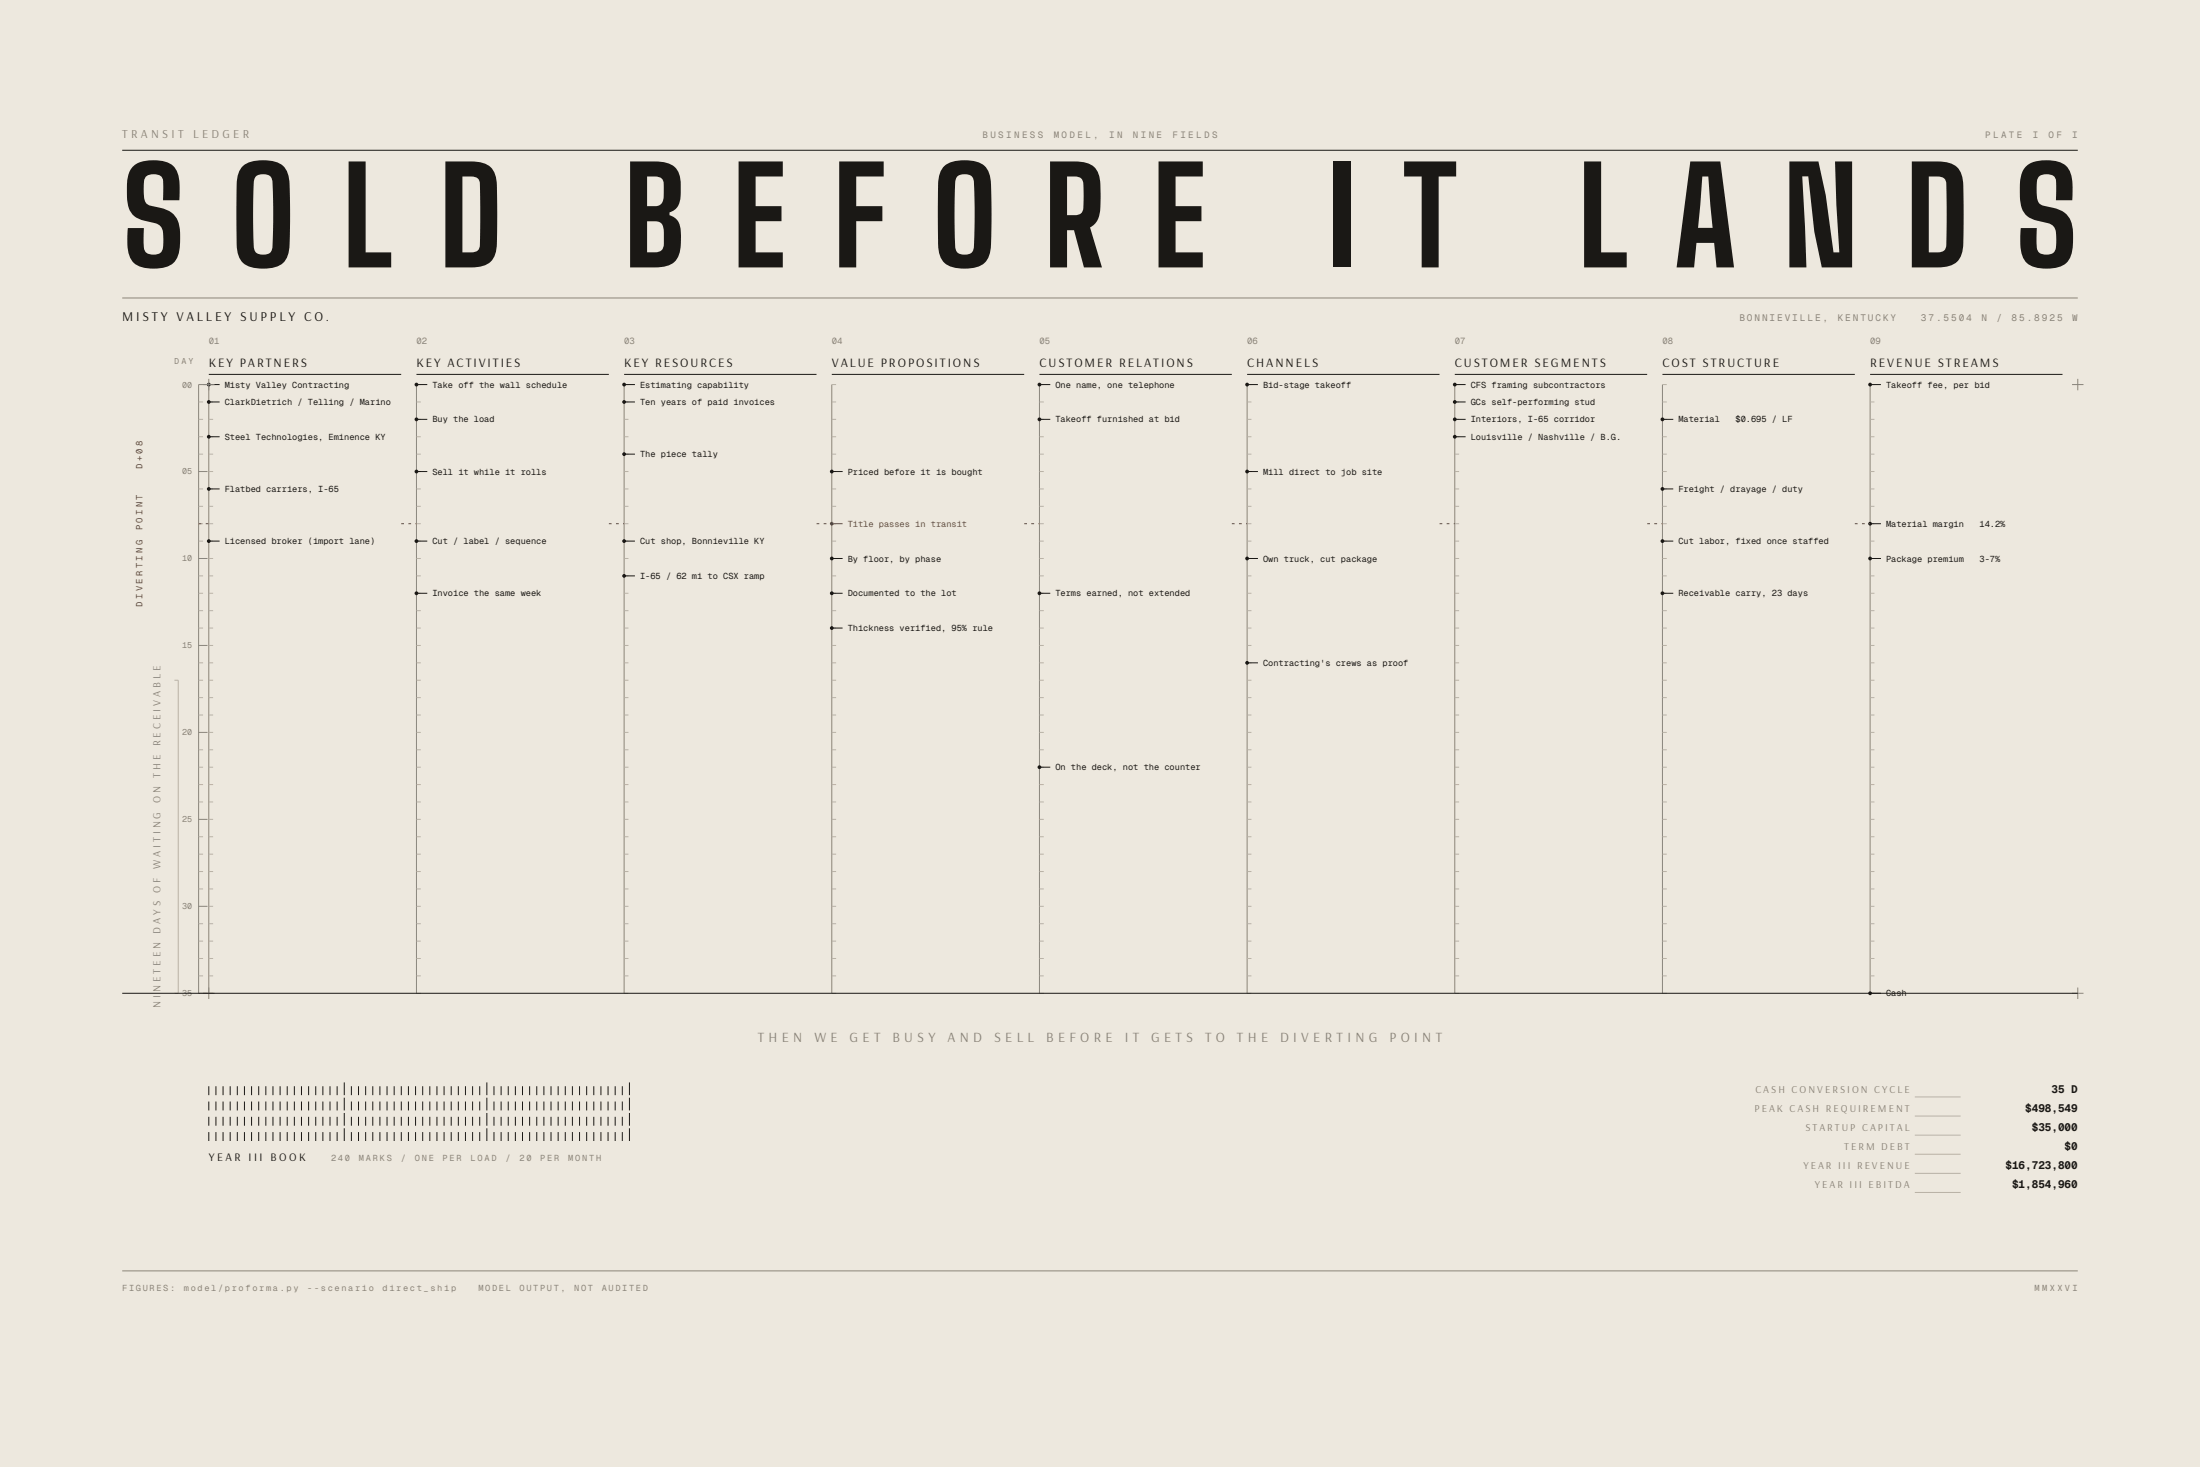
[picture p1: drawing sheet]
<svg xmlns="http://www.w3.org/2000/svg" width="610mm" height="406mm" viewBox="0 0 610 406" stroke-linecap="round" stroke-linejoin="round" font-family="sans-serif">
<path d="M0 0h609.6v406.4h-609.6z" fill-rule="evenodd" fill="#ede8de"/>
<path d="M33.9 41.6h541.8M57.9 103.7h53.3M57.9 106.5h3" fill="none" stroke="#1a1815" stroke-width=".28"/>
<path d="M33.9 82.6h541.8M57.5 106.5h-2.5v168.7h2.5M57.9 106.5v168.7M55 130.6h2.5M55 154.7h2.5M55 178.8h2.5M55 202.9h2.5M55 227h2.5M55 251.1h2.5" fill="none" stroke="#8c8578" stroke-width=".28"/>
<g fill="none" stroke="#b9b2a4" stroke-width=".28">
<path d="M55 111.4h1.3M55 116.2h1.3M57.9 111.4h1.2M57.9 116.2h1.2M57.9 106.5h1.2M55 121h1.3M55 125.8h1.3M55 135.4h1.3M57.9 121h1.2M57.9 125.8h1.2M57.9 135.4h1.2M57.9 130.6h1.2"/>
<path d="M55 140.3h1.3M55 145.1h1.3M55 149.9h1.3M55 159.5h1.3M57.9 140.3h1.2M57.9 145.1h1.2M57.9 149.9h1.2M57.9 159.5h1.2M57.9 154.7h1.2M55 164.4h1.3M55 169.2h1.3M55 174h1.3"/>
<path d="M57.9 164.4h1.2M57.9 169.2h1.2M57.9 174h1.2M57.9 178.8h1.2M55 183.6h1.3M55 188.4h1.3M55 193.3h1.3M55 198.1h1.3M57.9 183.6h1.2M57.9 188.4h1.2M57.9 193.3h1.2M57.9 198.1h1.2"/>
<path d="M55 207.7h1.3M55 212.5h1.3M55 217.4h1.3M57.9 207.7h1.2M57.9 212.5h1.2M57.9 217.4h1.2M57.9 202.9h1.2M55 222.2h1.3M55 231.8h1.3M55 236.6h1.3M57.9 222.2h1.2M57.9 231.8h1.2"/>
<path d="M57.9 236.6h1.2M57.9 227h1.2M55 241.4h1.3M55 246.3h1.3M55 255.9h1.3M57.9 241.4h1.2M57.9 246.3h1.2M57.9 255.9h1.2M57.9 251.1h1.2M55 260.7h1.3M55 265.5h1.3M55 270.3h1.3"/>
<path d="M57.9 260.7h1.2M57.9 265.5h1.2M57.9 270.3h1.2M57.9 275.2h1.2"/>
</g>
<circle cx="57.9" cy="106.5" r=".53" fill="#1a1815"/>
<path d="M57.9 111.4h3" fill="none" stroke="#1a1815" stroke-width=".28"/>
<circle cx="57.9" cy="111.4" r=".53" fill="#1a1815"/>
<path d="M57.9 121h3" fill="none" stroke="#1a1815" stroke-width=".28"/>
<circle cx="57.9" cy="121" r=".53" fill="#1a1815"/>
<path d="M57.9 135.4h3" fill="none" stroke="#1a1815" stroke-width=".28"/>
<circle cx="57.9" cy="135.4" r=".53" fill="#1a1815"/>
<path d="M57.9 149.9h3" fill="none" stroke="#1a1815" stroke-width=".28"/>
<circle cx="57.9" cy="149.9" r=".53" fill="#1a1815"/>
<path d="M115.4 106.5v168.7" fill="none" stroke="#8c8578" stroke-width=".28"/>
<g fill="none" stroke="#b9b2a4" stroke-width=".28">
<path d="M115.4 106.5h1.2M115.4 111.4h1.2M115.4 116.2h1.2M115.4 121h1.2M115.4 125.8h1.2M115.4 130.6h1.2M115.4 135.4h1.2M115.4 140.3h1.2M115.4 145.1h1.2M115.4 149.9h1.2M115.4 154.7h1.2M115.4 159.5h1.2"/>
<path d="M115.4 164.4h1.2M115.4 169.2h1.2M115.4 174h1.2M115.4 178.8h1.2M115.4 183.6h1.2M115.4 188.4h1.2M115.4 193.3h1.2M115.4 198.1h1.2M115.4 202.9h1.2M115.4 207.7h1.2M115.4 212.5h1.2M115.4 217.4h1.2"/>
<path d="M115.4 222.2h1.2M115.4 227h1.2M115.4 231.8h1.2M115.4 236.6h1.2M115.4 241.4h1.2M115.4 246.3h1.2M115.4 251.1h1.2M115.4 255.9h1.2M115.4 260.7h1.2M115.4 265.5h1.2M115.4 270.3h1.2M115.4 275.2h1.2"/>
</g>
<path d="M115.4 103.7h53.3M115.4 106.5h3" fill="none" stroke="#1a1815" stroke-width=".28"/>
<circle cx="115.4" cy="106.5" r=".53" fill="#1a1815"/>
<path d="M115.4 116.2h3" fill="none" stroke="#1a1815" stroke-width=".28"/>
<circle cx="115.4" cy="116.2" r=".53" fill="#1a1815"/>
<path d="M115.4 130.6h3" fill="none" stroke="#1a1815" stroke-width=".28"/>
<circle cx="115.4" cy="130.6" r=".53" fill="#1a1815"/>
<path d="M115.4 149.9h3" fill="none" stroke="#1a1815" stroke-width=".28"/>
<circle cx="115.4" cy="149.9" r=".53" fill="#1a1815"/>
<path d="M115.4 164.4h3" fill="none" stroke="#1a1815" stroke-width=".28"/>
<circle cx="115.4" cy="164.4" r=".53" fill="#1a1815"/>
<path d="M172.9 106.5v168.7" fill="none" stroke="#8c8578" stroke-width=".28"/>
<g fill="none" stroke="#b9b2a4" stroke-width=".28">
<path d="M172.9 106.5h1.2M172.9 111.4h1.2M172.9 116.2h1.2M172.9 121h1.2M172.9 125.8h1.2M172.9 130.6h1.2M172.9 135.4h1.2M172.9 140.3h1.2M172.9 145.1h1.2M172.9 149.9h1.2M172.9 154.7h1.2M172.9 159.5h1.2"/>
<path d="M172.9 164.4h1.2M172.9 169.2h1.2M172.9 174h1.2M172.9 178.8h1.2M172.9 183.6h1.2M172.9 188.4h1.2M172.9 193.3h1.2M172.9 198.1h1.2M172.9 202.9h1.2M172.9 207.7h1.2M172.9 212.5h1.2M172.9 217.4h1.2"/>
<path d="M172.9 222.2h1.2M172.9 227h1.2M172.9 231.8h1.2M172.9 236.6h1.2M172.9 241.4h1.2M172.9 246.3h1.2M172.9 251.1h1.2M172.9 255.9h1.2M172.9 260.7h1.2M172.9 265.5h1.2M172.9 270.3h1.2M172.9 275.2h1.2"/>
</g>
<path d="M172.9 103.7h53.3M172.9 106.5h3" fill="none" stroke="#1a1815" stroke-width=".28"/>
<circle cx="172.9" cy="106.5" r=".53" fill="#1a1815"/>
<path d="M172.9 111.4h3" fill="none" stroke="#1a1815" stroke-width=".28"/>
<circle cx="172.9" cy="111.4" r=".53" fill="#1a1815"/>
<path d="M172.9 125.8h3" fill="none" stroke="#1a1815" stroke-width=".28"/>
<circle cx="172.9" cy="125.8" r=".53" fill="#1a1815"/>
<path d="M172.9 149.9h3" fill="none" stroke="#1a1815" stroke-width=".28"/>
<circle cx="172.9" cy="149.9" r=".53" fill="#1a1815"/>
<path d="M172.9 159.5h3" fill="none" stroke="#1a1815" stroke-width=".28"/>
<circle cx="172.9" cy="159.5" r=".53" fill="#1a1815"/>
<path d="M230.5 106.5v168.7" fill="none" stroke="#8c8578" stroke-width=".28"/>
<g fill="none" stroke="#b9b2a4" stroke-width=".28">
<path d="M230.5 106.5h1.2M230.5 111.4h1.2M230.5 116.2h1.2M230.5 121h1.2M230.5 125.8h1.2M230.5 130.6h1.2M230.5 135.4h1.2M230.5 140.3h1.2M230.5 145.1h1.2M230.5 149.9h1.2M230.5 154.7h1.2M230.5 159.5h1.2"/>
<path d="M230.5 164.4h1.2M230.5 169.2h1.2M230.5 174h1.2M230.5 178.8h1.2M230.5 183.6h1.2M230.5 188.4h1.2M230.5 193.3h1.2M230.5 198.1h1.2M230.5 202.9h1.2M230.5 207.7h1.2M230.5 212.5h1.2M230.5 217.4h1.2"/>
<path d="M230.5 222.2h1.2M230.5 227h1.2M230.5 231.8h1.2M230.5 236.6h1.2M230.5 241.4h1.2M230.5 246.3h1.2M230.5 251.1h1.2M230.5 255.9h1.2M230.5 260.7h1.2M230.5 265.5h1.2M230.5 270.3h1.2M230.5 275.2h1.2"/>
</g>
<path d="M230.5 103.7h53.3M230.5 130.6h3" fill="none" stroke="#1a1815" stroke-width=".28"/>
<circle cx="230.5" cy="130.6" r=".53" fill="#1a1815"/>
<path d="M230.5 145.1h3" fill="none" stroke="#9b3a26" stroke-width=".28"/>
<circle cx="230.5" cy="145.1" r=".53" fill="#9b3a26"/>
<path d="M230.5 154.7h3" fill="none" stroke="#1a1815" stroke-width=".28"/>
<circle cx="230.5" cy="154.7" r=".53" fill="#1a1815"/>
<path d="M230.5 164.4h3" fill="none" stroke="#1a1815" stroke-width=".28"/>
<circle cx="230.5" cy="164.4" r=".53" fill="#1a1815"/>
<path d="M230.5 174h3" fill="none" stroke="#1a1815" stroke-width=".28"/>
<circle cx="230.5" cy="174" r=".53" fill="#1a1815"/>
<path d="M288 106.5v168.7" fill="none" stroke="#8c8578" stroke-width=".28"/>
<g fill="none" stroke="#b9b2a4" stroke-width=".28">
<path d="M288 106.5h1.2M288 111.4h1.2M288 116.2h1.2M288 121h1.2M288 125.8h1.2M288 130.6h1.2M288 135.4h1.2M288 140.3h1.2M288 145.1h1.2M288 149.9h1.2M288 154.7h1.2M288 159.5h1.2"/>
<path d="M288 164.4h1.2M288 169.2h1.2M288 174h1.2M288 178.8h1.2M288 183.6h1.2M288 188.4h1.2M288 193.3h1.2M288 198.1h1.2M288 202.9h1.2M288 207.7h1.2M288 212.5h1.2M288 217.4h1.2"/>
<path d="M288 222.2h1.2M288 227h1.2M288 231.8h1.2M288 236.6h1.2M288 241.4h1.2M288 246.3h1.2M288 251.1h1.2M288 255.9h1.2M288 260.7h1.2M288 265.5h1.2M288 270.3h1.2M288 275.2h1.2"/>
</g>
<path d="M288 103.7h53.3M288 106.5h3" fill="none" stroke="#1a1815" stroke-width=".28"/>
<circle cx="288" cy="106.5" r=".53" fill="#1a1815"/>
<path d="M288 116.2h3" fill="none" stroke="#1a1815" stroke-width=".28"/>
<circle cx="288" cy="116.2" r=".53" fill="#1a1815"/>
<path d="M288 164.4h3" fill="none" stroke="#1a1815" stroke-width=".28"/>
<circle cx="288" cy="164.4" r=".53" fill="#1a1815"/>
<path d="M288 212.5h3" fill="none" stroke="#1a1815" stroke-width=".28"/>
<circle cx="288" cy="212.5" r=".53" fill="#1a1815"/>
<path d="M345.6 106.5v168.7" fill="none" stroke="#8c8578" stroke-width=".28"/>
<g fill="none" stroke="#b9b2a4" stroke-width=".28">
<path d="M345.6 106.5h1.2M345.6 111.4h1.2M345.6 116.2h1.2M345.6 121h1.2M345.6 125.8h1.2M345.6 130.6h1.2M345.6 135.4h1.2M345.6 140.3h1.2M345.6 145.1h1.2M345.6 149.9h1.2M345.6 154.7h1.2M345.6 159.5h1.2"/>
<path d="M345.6 164.4h1.2M345.6 169.2h1.2M345.6 174h1.2M345.6 178.8h1.2M345.6 183.6h1.2M345.6 188.4h1.2M345.6 193.3h1.2M345.6 198.1h1.2M345.6 202.9h1.2M345.6 207.7h1.2M345.6 212.5h1.2M345.6 217.4h1.2"/>
<path d="M345.6 222.2h1.2M345.6 227h1.2M345.6 231.8h1.2M345.6 236.6h1.2M345.6 241.4h1.2M345.6 246.3h1.2M345.6 251.1h1.2M345.6 255.9h1.2M345.6 260.7h1.2M345.6 265.5h1.2M345.6 270.3h1.2M345.6 275.2h1.2"/>
</g>
<path d="M345.6 103.7h53.3M345.6 106.5h3" fill="none" stroke="#1a1815" stroke-width=".28"/>
<circle cx="345.6" cy="106.5" r=".53" fill="#1a1815"/>
<path d="M345.6 130.6h3" fill="none" stroke="#1a1815" stroke-width=".28"/>
<circle cx="345.6" cy="130.6" r=".53" fill="#1a1815"/>
<path d="M345.6 154.7h3" fill="none" stroke="#1a1815" stroke-width=".28"/>
<circle cx="345.6" cy="154.7" r=".53" fill="#1a1815"/>
<path d="M345.6 183.6h3" fill="none" stroke="#1a1815" stroke-width=".28"/>
<circle cx="345.6" cy="183.6" r=".53" fill="#1a1815"/>
<path d="M403.1 106.5v168.7" fill="none" stroke="#8c8578" stroke-width=".28"/>
<g fill="none" stroke="#b9b2a4" stroke-width=".28">
<path d="M403.1 106.5h1.2M403.1 111.4h1.2M403.1 116.2h1.2M403.1 121h1.2M403.1 125.8h1.2M403.1 130.6h1.2M403.1 135.4h1.2M403.1 140.3h1.2M403.1 145.1h1.2M403.1 149.9h1.2M403.1 154.7h1.2M403.1 159.5h1.2"/>
<path d="M403.1 164.4h1.2M403.1 169.2h1.2M403.1 174h1.2M403.1 178.8h1.2M403.1 183.6h1.2M403.1 188.4h1.2M403.1 193.3h1.2M403.1 198.1h1.2M403.1 202.9h1.2M403.1 207.7h1.2M403.1 212.5h1.2M403.1 217.4h1.2"/>
<path d="M403.1 222.2h1.2M403.1 227h1.2M403.1 231.8h1.2M403.1 236.6h1.2M403.1 241.4h1.2M403.1 246.3h1.2M403.1 251.1h1.2M403.1 255.9h1.2M403.1 260.7h1.2M403.1 265.5h1.2M403.1 270.3h1.2M403.1 275.2h1.2"/>
</g>
<path d="M403.1 103.7h53.3M403.1 106.5h3" fill="none" stroke="#1a1815" stroke-width=".28"/>
<circle cx="403.1" cy="106.5" r=".53" fill="#1a1815"/>
<path d="M403.1 111.4h3" fill="none" stroke="#1a1815" stroke-width=".28"/>
<circle cx="403.1" cy="111.4" r=".53" fill="#1a1815"/>
<path d="M403.1 116.2h3" fill="none" stroke="#1a1815" stroke-width=".28"/>
<circle cx="403.1" cy="116.2" r=".53" fill="#1a1815"/>
<path d="M403.1 121h3" fill="none" stroke="#1a1815" stroke-width=".28"/>
<circle cx="403.1" cy="121" r=".53" fill="#1a1815"/>
<path d="M460.6 106.5v168.7" fill="none" stroke="#8c8578" stroke-width=".28"/>
<g fill="none" stroke="#b9b2a4" stroke-width=".28">
<path d="M460.6 106.5h1.2M460.6 111.4h1.2M460.6 116.2h1.2M460.6 121h1.2M460.6 125.8h1.2M460.6 130.6h1.2M460.6 135.4h1.2M460.6 140.3h1.2M460.6 145.1h1.2M460.6 149.9h1.2M460.6 154.7h1.2M460.6 159.5h1.2"/>
<path d="M460.6 164.4h1.2M460.6 169.2h1.2M460.6 174h1.2M460.6 178.8h1.2M460.6 183.6h1.2M460.6 188.4h1.2M460.6 193.3h1.2M460.6 198.1h1.2M460.6 202.9h1.2M460.6 207.7h1.2M460.6 212.5h1.2M460.6 217.4h1.2"/>
<path d="M460.6 222.2h1.2M460.6 227h1.2M460.6 231.8h1.2M460.6 236.6h1.2M460.6 241.4h1.2M460.6 246.3h1.2M460.6 251.1h1.2M460.6 255.9h1.2M460.6 260.7h1.2M460.6 265.5h1.2M460.6 270.3h1.2M460.6 275.2h1.2"/>
</g>
<path d="M460.6 103.7h53.4M460.6 116.2h3" fill="none" stroke="#1a1815" stroke-width=".28"/>
<circle cx="460.6" cy="116.2" r=".53" fill="#1a1815"/>
<path d="M460.6 135.4h3" fill="none" stroke="#1a1815" stroke-width=".28"/>
<circle cx="460.6" cy="135.4" r=".53" fill="#1a1815"/>
<path d="M460.6 149.9h3" fill="none" stroke="#1a1815" stroke-width=".28"/>
<circle cx="460.6" cy="149.9" r=".53" fill="#1a1815"/>
<path d="M460.6 164.4h3" fill="none" stroke="#1a1815" stroke-width=".28"/>
<circle cx="460.6" cy="164.4" r=".53" fill="#1a1815"/>
<path d="M518.2 106.5v168.7" fill="none" stroke="#8c8578" stroke-width=".28"/>
<g fill="none" stroke="#b9b2a4" stroke-width=".28">
<path d="M518.2 106.5h1.2M518.2 111.4h1.2M518.2 116.2h1.2M518.2 121h1.2M518.2 125.8h1.2M518.2 130.6h1.2M518.2 135.4h1.2M518.2 140.3h1.2M518.2 145.1h1.2M518.2 149.9h1.2M518.2 154.7h1.2M518.2 159.5h1.2"/>
<path d="M518.2 164.4h1.2M518.2 169.2h1.2M518.2 174h1.2M518.2 178.8h1.2M518.2 183.6h1.2M518.2 188.4h1.2M518.2 193.3h1.2M518.2 198.1h1.2M518.2 202.9h1.2M518.2 207.7h1.2M518.2 212.5h1.2M518.2 217.4h1.2"/>
<path d="M518.2 222.2h1.2M518.2 227h1.2M518.2 231.8h1.2M518.2 236.6h1.2M518.2 241.4h1.2M518.2 246.3h1.2M518.2 251.1h1.2M518.2 255.9h1.2M518.2 260.7h1.2M518.2 265.5h1.2M518.2 270.3h1.2M518.2 275.2h1.2"/>
</g>
<path d="M518.2 103.7h53.3M518.2 106.5h3" fill="none" stroke="#1a1815" stroke-width=".28"/>
<circle cx="518.2" cy="106.5" r=".53" fill="#1a1815"/>
<path d="M518.2 145.1h3" fill="none" stroke="#1a1815" stroke-width=".28"/>
<circle cx="518.2" cy="145.1" r=".53" fill="#1a1815"/>
<path d="M518.2 154.7h3" fill="none" stroke="#1a1815" stroke-width=".28"/>
<circle cx="518.2" cy="154.7" r=".53" fill="#1a1815"/>
<path d="M518.2 275.2h3" fill="none" stroke="#1a1815" stroke-width=".28"/>
<circle cx="518.2" cy="275.2" r=".53" fill="#1a1815"/>
<path d="M55 145.1h2.9M111.2 145.1h4.2M168.7 145.1h4.2M226.2 145.1h4.3M283.8 145.1h4.2M341.3 145.1h4.3M398.9 145.1h4.2M456.4 145.1h4.2M514 145.1h4.2" fill="none" stroke="#9b3a26" stroke-width=".28" stroke-dasharray=".8 1.2" stroke-linecap="butt"/>
<path d="M48.3 188.4h1.1v86.8h-1.1M530.6 303.9h12.7M530.6 309.2h12.7M530.6 314.5h12.7M530.6 319.8h12.7M530.6 325h12.7M530.6 330.3h12.7" fill="none" stroke="#b9b2a4" stroke-width=".28"/>
<path d="M56.3 106.5h3.1M57.9 105v3.1M574.1 106.5h3.2M575.7 105v3.1M56.3 275.2h3.1M57.9 273.6v3.2M574.1 275.2h3.2M575.7 273.6v3.2M33.9 352.1h541.8" fill="none" stroke="#8c8578" stroke-width=".28"/>
<g fill="none" stroke="#1a1815" stroke-width=".28">
<path d="M33.9 275.2h541.8M95.4 299.9v3.5M134.9 299.9v3.5M174.4 299.9v3.5M57.9 300.9v2.5M57.9 305.2v2.4M57.9 309.4v2.5M57.9 313.6v2.5M59.8 300.9v2.5M59.8 305.2v2.4M59.8 309.4v2.5M59.8 313.6v2.5"/>
<path d="M61.8 300.9v2.5M61.8 305.2v2.4M61.8 309.4v2.5M61.8 313.6v2.5M63.8 300.9v2.5M63.8 305.2v2.4M63.8 309.4v2.5M63.8 313.6v2.5M65.8 300.9v2.5M65.8 305.2v2.4M65.8 309.4v2.5M65.8 313.6v2.5"/>
<path d="M67.7 300.9v2.5M67.7 305.2v2.4M67.7 309.4v2.5M67.7 313.6v2.5M69.7 300.9v2.5M69.7 305.2v2.4M69.7 309.4v2.5M69.7 313.6v2.5M71.7 300.9v2.5M71.7 305.2v2.4M71.7 309.4v2.5M71.7 313.6v2.5"/>
<path d="M73.7 300.9v2.5M73.7 305.2v2.4M73.7 309.4v2.5M73.7 313.6v2.5M75.6 300.9v2.5M75.6 305.2v2.4M75.6 309.4v2.5M75.6 313.6v2.5M77.6 300.9v2.5M77.6 305.2v2.4M77.6 309.4v2.5M77.6 313.6v2.5"/>
<path d="M79.6 300.9v2.5M79.6 305.2v2.4M79.6 309.4v2.5M79.6 313.6v2.5M81.6 300.9v2.5M81.6 305.2v2.4M81.6 309.4v2.5M81.6 313.6v2.5M83.5 300.9v2.5M83.5 305.2v2.4M83.5 309.4v2.5M83.5 313.6v2.5"/>
<path d="M85.5 300.9v2.5M85.5 305.2v2.4M85.5 309.4v2.5M85.5 313.6v2.5M87.5 300.9v2.5M87.5 305.2v2.4M87.5 309.4v2.5M87.5 313.6v2.5M89.5 300.9v2.5M89.5 305.2v2.4M89.5 309.4v2.5M89.5 313.6v2.5"/>
<path d="M91.4 300.9v2.5M91.4 305.2v2.4M91.4 309.4v2.5M91.4 313.6v2.5M93.4 300.9v2.5M93.4 305.2v2.4M93.4 309.4v2.5M93.4 313.6v2.5M95.4 304.1v3.5M95.4 308.3v3.6M95.4 312.6v3.5M97.4 300.9v2.5"/>
<path d="M97.4 305.2v2.4M97.4 309.4v2.5M97.4 313.6v2.5M99.3 300.9v2.5M99.3 305.2v2.4M99.3 309.4v2.5M99.3 313.6v2.5M101.3 300.9v2.5M101.3 305.2v2.4M101.3 309.4v2.5M101.3 313.6v2.5M103.3 300.9v2.5"/>
<path d="M103.3 305.2v2.4M103.3 309.4v2.5M103.3 313.6v2.5M105.3 300.9v2.5M105.3 305.2v2.4M105.3 309.4v2.5M105.3 313.6v2.5M107.2 300.9v2.5M107.2 305.2v2.4M107.2 309.4v2.5M107.2 313.6v2.5M109.2 300.9v2.5"/>
<path d="M109.2 305.2v2.4M109.2 309.4v2.5M109.2 313.6v2.5M111.2 300.9v2.5M111.2 305.2v2.4M111.2 309.4v2.5M111.2 313.6v2.5M113.2 300.9v2.5M113.2 305.2v2.4M113.2 309.4v2.5M113.2 313.6v2.5M115.1 300.9v2.5"/>
<path d="M115.1 305.2v2.4M115.1 309.4v2.5M115.1 313.6v2.5M117.1 300.9v2.5M117.1 305.2v2.4M117.1 309.4v2.5M117.1 313.6v2.5M119.1 300.9v2.5M119.1 305.2v2.4M119.1 309.4v2.5M119.1 313.6v2.5M121.1 300.9v2.5"/>
<path d="M121.1 305.2v2.4M121.1 309.4v2.5M121.1 313.6v2.5M123 300.9v2.5M123 305.2v2.4M123 309.4v2.5M123 313.6v2.5M125 300.9v2.5M125 305.2v2.4M125 309.4v2.5M125 313.6v2.5M127 300.9v2.5"/>
<path d="M127 305.2v2.4M127 309.4v2.5M127 313.6v2.5M129 300.9v2.5M129 305.2v2.4M129 309.4v2.5M129 313.6v2.5M131 300.9v2.5M131 305.2v2.4M131 309.4v2.5M131 313.6v2.5M132.9 300.9v2.5"/>
<path d="M132.9 305.2v2.4M132.9 309.4v2.5M132.9 313.6v2.5M134.9 304.1v3.5M134.9 308.3v3.6M134.9 312.6v3.5M136.9 300.9v2.5M136.9 305.2v2.4M136.9 309.4v2.5M136.9 313.6v2.5M138.9 300.9v2.5M138.9 305.2v2.4"/>
<path d="M138.9 309.4v2.5M138.9 313.6v2.5M140.8 300.9v2.5M140.8 305.2v2.4M140.8 309.4v2.5M140.8 313.6v2.5M142.8 300.9v2.5M142.8 305.2v2.4M142.8 309.4v2.5M142.8 313.6v2.5M144.8 300.9v2.5M144.8 305.2v2.4"/>
<path d="M144.8 309.4v2.5M144.8 313.6v2.5M146.8 300.9v2.5M146.8 305.2v2.4M146.8 309.4v2.5M146.8 313.6v2.5M148.7 300.9v2.5M148.7 305.2v2.4M148.7 309.4v2.5M148.7 313.6v2.5M150.7 300.9v2.5M150.7 305.2v2.4"/>
<path d="M150.7 309.4v2.5M150.7 313.6v2.5M152.7 300.9v2.5M152.7 305.2v2.4M152.7 309.4v2.5M152.7 313.6v2.5M154.7 300.9v2.5M154.7 305.2v2.4M154.7 309.4v2.5M154.7 313.6v2.5M156.6 300.9v2.5M156.6 305.2v2.4"/>
<path d="M156.6 309.4v2.5M156.6 313.6v2.5M158.6 300.9v2.5M158.6 305.2v2.4M158.6 309.4v2.5M158.6 313.6v2.5M160.6 300.9v2.5M160.6 305.2v2.4M160.6 309.4v2.5M160.6 313.6v2.5M162.6 300.9v2.5M162.6 305.2v2.4"/>
<path d="M162.6 309.4v2.5M162.6 313.6v2.5M164.5 300.9v2.5M164.5 305.2v2.4M164.5 309.4v2.5M164.5 313.6v2.5M166.5 300.9v2.5M166.5 305.2v2.4M166.5 309.4v2.5M166.5 313.6v2.5M168.5 300.9v2.5M168.5 305.2v2.4"/>
<path d="M168.5 309.4v2.5M168.5 313.6v2.5M170.5 300.9v2.5M170.5 305.2v2.4M170.5 309.4v2.5M170.5 313.6v2.5M172.4 300.9v2.5M172.4 305.2v2.4M172.4 309.4v2.5M172.4 313.6v2.5M174.4 304.1v3.5M174.4 308.3v3.6"/>
<path d="M174.4 312.6v3.5"/>
</g>
<g font-size="36.7" fill="#1a1815">
<text x="33.9" y="74.1">S O L D</text>
<text x="172.7" y="74.1">B E F O R E</text>
<text x="367.6" y="74.1">I T</text>
<text x="437" y="74.1">L A N D S</text>
</g>
<g font-size="3.9" fill="#8c8578">
<text x="210" y="288.6">T H E N</text>
<text x="225.6" y="288.6">W E</text>
<text x="235.4" y="288.6">G E T</text>
<text x="247.3" y="288.6">B U S Y</text>
<text x="262.6" y="288.6">A N D</text>
<text x="275.4" y="288.6">S E L L</text>
<text x="289.9" y="288.6">B E F O R E</text>
<text x="311.6" y="288.6">I T</text>
<text x="319" y="288.6">G E T S</text>
<text x="333.9" y="288.6">T O</text>
<text x="342.8" y="288.6">T H E</text>
<text x="354.7" y="288.6">D I V E R T I N G</text>
<text x="385" y="288.6">P O I N T</text>
</g>
<text font-size="3.7" fill="#1a1815" x="33.9" y="88.9">M I S T Y V A L L E Y S U P P L Y C O .</text>
<g font-size="3.5" fill="#1a1815">
<text x="57.9" y="101.6">KEY PARTNERS</text>
<text x="115.4" y="101.6">KEY ACTIVITIES</text>
<text x="172.9" y="101.6">KEY RESOURCES</text>
<text x="230.5" y="101.6">VALUE PROPOSITIONS</text>
<text x="288" y="101.6">CUSTOMER RELATIONS</text>
<text x="345.6" y="101.6">CHANNELS</text>
<text x="403.1" y="101.6">CUSTOMER SEGMENTS</text>
<text x="460.6" y="101.6">COST STRUCTURE</text>
<text x="518.2" y="101.6">REVENUE STREAMS</text>
</g>
<g font-size="3.4" fill="#8c8578">
<text x="33.9" y="38.1">T R A N S I T</text>
<text x="53.5" y="38.1">L E D G E R</text>
</g>
<text font-size="3.2" fill="#1a1815" x="57.9" y="321.7">Y E A R I I I B O O K</text>
<g font-size="3" fill="#8c8578">
<text x="44.4" y="206.8" transform="rotate(-90 44.4 206.8)">R E C E I V A B L E</text>
<text x="44.4" y="215.5" transform="rotate(-90 44.4 215.5)">T H E</text>
<text x="44.4" y="222.6" transform="rotate(-90 44.4 222.6)">O N</text>
<text x="44.4" y="240.8" transform="rotate(-90 44.4 240.8)">W A I T I N G</text>
<text x="44.4" y="247.3" transform="rotate(-90 44.4 247.3)">O F</text>
<text x="44.4" y="258.6" transform="rotate(-90 44.4 258.6)">D A Y S</text>
<text x="44.4" y="274.8" transform="rotate(-90 44.4 274.8)">N E T E E N</text>
<text x="44.4" y="279.2" transform="rotate(-90 44.4 279.2)">N I</text>
</g>
<g font-size="3" fill="#1a1815">
<text x="568.5" y="302.7">35 D</text>
<text x="561.2" y="308">$498,549</text>
<text x="563" y="313.3">$35,000</text>
<text x="555.7" y="323.8">$16,723,800</text>
<text x="572.1" y="318.6">$0</text>
<text x="557.5" y="329.1">$1,854,960</text>
</g>
<g font-size="2.9" fill="#8c8578">
<text x="486.4" y="302.7">C A S H C O N V E R S I O N C Y C L E</text>
<text x="486.1" y="308">P E A K C A S H R E Q U I R E M E N T</text>
<text x="500.2" y="313.3">S T A R T U P C A P I T A L</text>
<text x="499.7" y="323.8">Y E A R I I I R E V E N U E</text>
<text x="511" y="318.6">T E R M D E B T</text>
<text x="502.9" y="329.1">Y E A R I I I E B I T D A</text>
</g>
<g font-size="2.6" fill="#8c8578">
<text x="482" y="88.9">B O N N I E V I L L E ,</text>
<text x="509.2" y="88.9">K E N T U C K Y</text>
<text x="532.3" y="88.9">3</text>
<text x="534.4" y="88.9">7 . 5</text>
<text x="540.6" y="88.9">5</text>
<text x="542.7" y="88.9">0</text>
<text x="544.8" y="88.9">4</text>
<text x="549" y="88.9">N</text>
<text x="553.2" y="88.9">/</text>
<text x="557.4" y="88.9">8</text>
<text x="559.5" y="88.9">5 . 8</text>
<text x="565.8" y="88.9">9</text>
<text x="567.9" y="88.9">2</text>
<text x="570" y="88.9">5</text>
<text x="574.2" y="88.9">W</text>
</g>
<g font-size="2.5" fill="#8c8578">
<text x="272.2" y="38.1">B U S I N E S S</text>
<text x="292" y="38.1">M O D E L ,</text>
<text x="307.3" y="38.1">I N</text>
<text x="313.9" y="38.1">N I N E</text>
<text x="324.9" y="38.1">F I E L D S</text>
<text x="550.1" y="38.1">P L A T E</text>
<text x="563.2" y="38.1">I</text>
<text x="567.6" y="38.1">O F</text>
<text x="574.2" y="38.1">I</text>
<text x="57.9" y="95.2">01</text>
<text x="115.4" y="95.2">02</text>
<text x="172.9" y="95.2">03</text>
<text x="230.5" y="95.2">04</text>
<text x="288" y="95.2">05</text>
<text x="345.6" y="95.2">06</text>
<text x="403.1" y="95.2">07</text>
<text x="460.6" y="95.2">08</text>
<text x="518.2" y="95.2">09</text>
</g>
<g font-size="2.5" fill="#9b3a26">
<text x="39.5" y="123.6" transform="rotate(-90 39.5 123.6)">8</text>
<text x="39.5" y="129.9" transform="rotate(-90 39.5 129.9)">D + 0</text>
<text x="39.5" y="146.9" transform="rotate(-90 39.5 146.9)">P O I N T</text>
<text x="39.5" y="168" transform="rotate(-90 39.5 168)">D I V E R T I N G</text>
</g>
<g font-size="2.4" fill="#1a1815">
<text x="62.3" y="107.4">Misty Valley Contracting</text>
<text x="119.8" y="107.4">Take off the wall schedule</text>
<text x="177.3" y="107.4">Estimating capability</text>
<text x="292.4" y="107.4">One name, one telephone</text>
<text x="350" y="107.4">Bid-stage takeoff</text>
<text x="407.5" y="107.4">CFS framing subcontractors</text>
<text x="522.6" y="107.4">Takeoff fee, per bid</text>
<text x="62.3" y="112.2">ClarkDietrich / Telling / Marino</text>
<text x="177.3" y="112.2">Ten years of paid invoices</text>
<text x="407.5" y="112.2">GCs self-performing stud</text>
<text x="119.8" y="117">Buy the load</text>
<text x="292.4" y="117">Takeoff furnished at bid</text>
<text x="407.5" y="117">Interiors, I-65 corridor</text>
<text x="465.1" y="117">Material</text>
<text x="480.9" y="117">$0.695 / LF</text>
<text x="62.3" y="121.8">Steel Technologies, Eminence KY</text>
<text x="407.5" y="121.8">Louisville / Nashville / B.G.</text>
<text x="119.8" y="131.5">Sell it while it rolls</text>
<text x="177.3" y="126.7">The piece tally</text>
<text x="234.9" y="131.5">Priced before it is bought</text>
<text x="350" y="131.5">Mill direct to job site</text>
<text x="62.3" y="136.3">Flatbed carriers, I-65</text>
<text x="465.1" y="136.3">Freight / drayage / duty</text>
<text x="522.6" y="145.9">Material margin</text>
<text x="548.5" y="145.9">14.2%</text>
<text x="62.3" y="150.7">Licensed broker (import lane)</text>
<text x="119.8" y="150.7">Cut / label / sequence</text>
<text x="177.3" y="150.7">Cut shop, Bonnieville KY</text>
<text x="234.9" y="155.6">By floor, by phase</text>
<text x="350" y="155.6">Own truck, cut package</text>
<text x="465.1" y="150.7">Cut labor, fixed once staffed</text>
<text x="522.6" y="155.6">Package premium</text>
<text x="548.5" y="155.6">3-7%</text>
<text x="177.3" y="160.4">I-65 / 62 mi to CSX ramp</text>
<text x="119.8" y="165.2">Invoice the same week</text>
<text x="234.9" y="165.2">Documented to the lot</text>
<text x="292.4" y="165.2">Terms earned, not extended</text>
<text x="465.1" y="165.2">Receivable carry, 23 days</text>
<text x="234.9" y="174.8">Thickness verified, 95% rule</text>
<text x="350" y="184.5">Contracting's crews as proof</text>
<text x="292.4" y="213.4">On the deck, not the counter</text>
<text x="522.6" y="276">Cash</text>
</g>
<text font-size="2.4" fill="#9b3a26" x="234.9" y="145.9">Title passes in transit</text>
<g font-size="2.4" fill="#8c8578">
<text x="91.7" y="321.7">2</text>
<text x="93.7" y="321.7">4</text>
<text x="95.6" y="321.7">0</text>
<text x="99.5" y="321.7">M A R K S</text>
<text x="111.1" y="321.7">/</text>
<text x="114.9" y="321.7">O N E</text>
<text x="122.7" y="321.7">P E R</text>
<text x="130.4" y="321.7">L O A D</text>
<text x="140.1" y="321.7">/</text>
<text x="143.9" y="321.7">2</text>
<text x="145.9" y="321.7">0</text>
<text x="149.7" y="321.7">P E R</text>
<text x="157.5" y="321.7">M O N T H</text>
<text x="33.9" y="357.7">F I G U R E S :</text>
<text x="50.9" y="357.7">m o d e l / p r o f o r m a . p y</text>
<text x="85.1" y="357.7">- - s c e n a r i o</text>
<text x="106" y="357.7">d i r e c t _ s h i p</text>
<text x="132.6" y="357.7">M O D E L</text>
<text x="143.9" y="357.7">O U T P U T ,</text>
<text x="159.1" y="357.7">N O T</text>
<text x="166.7" y="357.7">A U D I T E D</text>
<text x="563.7" y="357.7">M M X X V I</text>
</g>
<g font-size="2.3" fill="#8c8578">
<text x="48.3" y="100.9">D A Y</text>
<text x="50.5" y="107.4">00</text>
<text x="50.5" y="131.4">05</text>
<text x="50.5" y="155.5">10</text>
<text x="50.5" y="179.6">15</text>
<text x="50.5" y="203.7">20</text>
<text x="50.5" y="227.8">25</text>
<text x="50.5" y="251.9">30</text>
<text x="50.5" y="276">35</text>
</g>
</svg>
